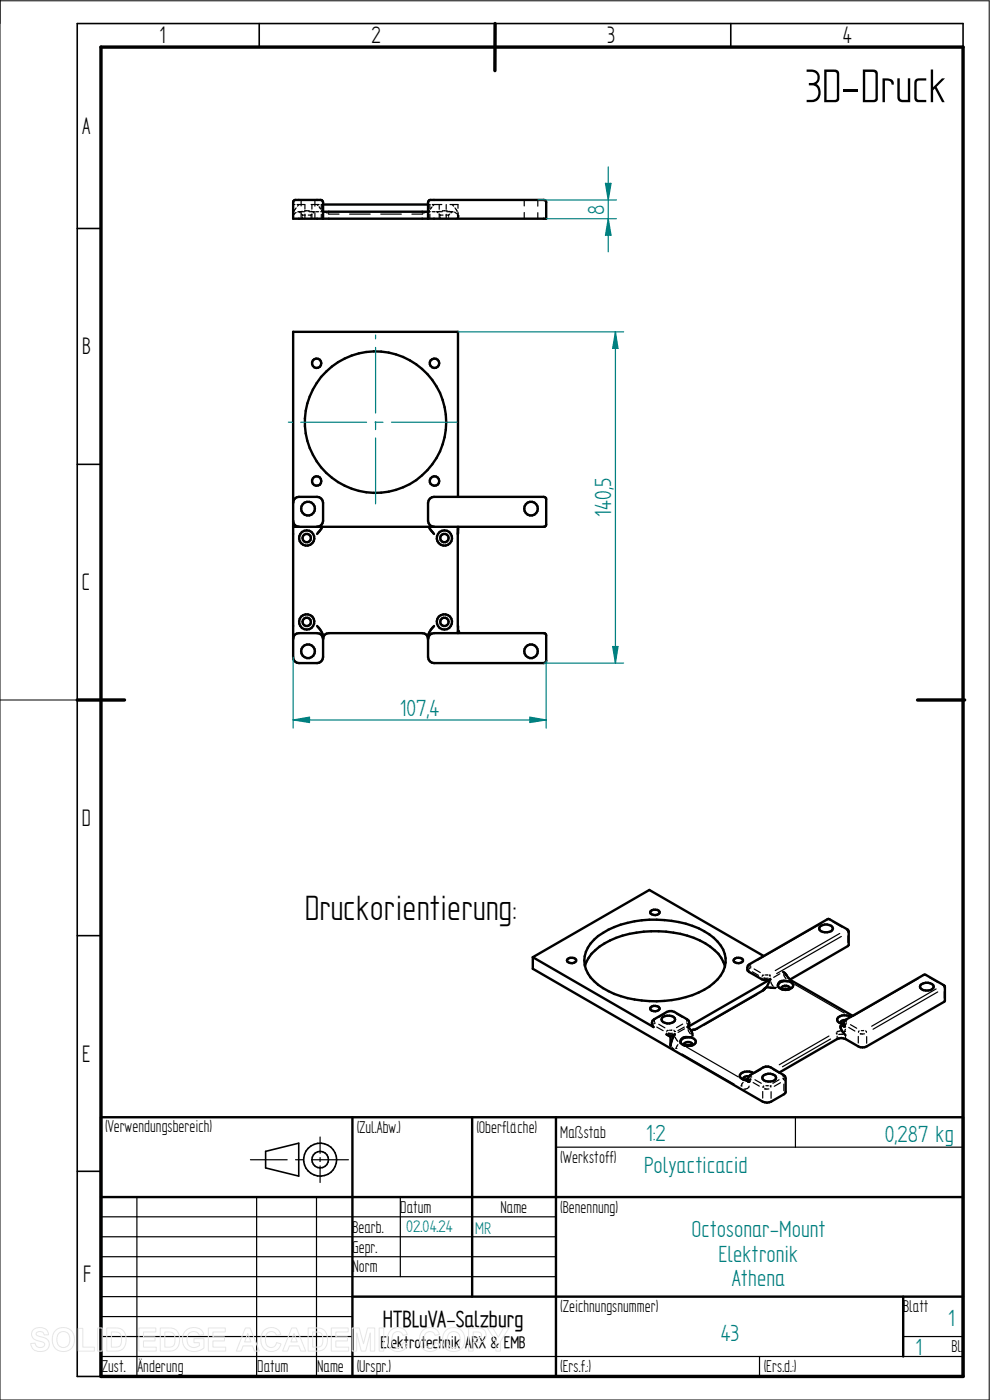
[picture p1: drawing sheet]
<svg xmlns="http://www.w3.org/2000/svg" width="210mm" height="297mm" viewBox="0 0 210 297" stroke-linecap="round" stroke-linejoin="round" font-family="sans-serif">
<path d="M0 0v297h209.8v-296.8h-209.8M0 148.5h16.4" fill="none" stroke="#000" stroke-width=".21"/>
<g fill="none" stroke="#000" stroke-width=".34">
<path d="M55 5v5M105 5v5M155 5v5M204.3 10v-5h-187.9v287h5M16.4 48.5h5M16.4 98.5h5M16.4 148.5h5M16.4 198.5h5M16.4 248.5h5M56.3 244.3l7.1-1.8v7l-7.1-1.7z"/>
<circle cx="67.9" cy="246" r="3.5"/>
<circle cx="67.9" cy="246" r="1.76"/>
</g>
<path d="M21.4 10h182.9v282h-182.9zM105 5v10M16.4 148.5h10M194.6 148.5h10" fill="none" stroke="#000" stroke-width=".72"/>
<g fill="none" stroke="#000" stroke-width=".51">
<path d="M68.5 46.4v-3.5l-.2-.4-5.6-.1-.5 .3v3.7h53.7v-3.5l-.1-.2-.4-.3h-24.1l-.2 .1-.3 .4v3.5M68.5 44.9h22.3M68.5 43.4h22.3M62.2 111.8h53.2l.4-.3 .1-5.6-.1-.2-.4-.3h-23.3a1.3 1.3 0 0 0-1.3 1.3v3.8a1.31 1.31 0 0 0 1.3 1.3M62.2 106.7a1.23 1.23 0 0 1 1.2-1.3h3.9a1.3 1.3 0 0 1 1.2 1.3v3.8a1.31 1.31 0 0 1-1.2 1.3M62.2 110.5a1.23 1.23 0 0 0 1.2 1.3M68.4 111.8l-1.1 1.5M91 111.8l1.1 1.5M97.2 105.4v-35h-35v69a1.23 1.23 0 0 0 1.2 1.3h3.9a1.3 1.3 0 0 0 1.2-1.3v-4.4l-.3-1-.9-1.2M97.2 111.8v1.5M97.2 112.1l-.1 20.7M92.1 132.8l-1 1.2-.3 1v4.4a1.3 1.3 0 0 0 1.3 1.3h23.3l.4-.3 .1-.2v-5.4l-.3-.4-23.5-.1a1.23 1.23 0 0 0-1.3 1.3 1.16 1.16 0 0 0-1.2-1.3h-19.8a1.16 1.16 0 0 0-1.3 1.3 1.23 1.23 0 0 0-1.2-1.3h-3.9a1.16 1.16 0 0 0-1.2 1.3"/>
<path d="M97.2 132.8v1.5M126 199.3a19 19 0 0 1 13.3-4.2 19.4 19.4 0 0 1 12.1 3.9 5.7 5.7 0 0 1 1.5 7.9 14.2 14.2 0 0 1-8.9 5 24.1 24.1 0 0 1-14.9-1.6 8.8 8.8 0 0 1-5.1-5.6 5.9 5.9 0 0 1 2-5.4zM138 193.3a1.38 1.38 0 0 1 1.9 .1v.3a1.2 1.2 0 0 1-2-.2zM173.9 196.7a1.77 1.77 0 0 1 2.8 .3 1.76 1.76 0 0 1-2.6 .5l-.2-.2zM113 203.1v2.4l48.8 28.2a1.97 1.97 0 0 0 1.8 0l3-1.8 .1-3.1-.2-.5-3-1.9-1.1-.1-3.2 1.7-.3 .3-.2 .9M113 203.1l25.6 14.8a1 1 0 0 1 .2-1.7l3.2-1.7 1 .2 2.8 1.5a1.04 1.04 0 0 1 .1 1.7M120.4 203.5a1.32 1.32 0 0 1 1.8 .1 1.05 1.05 0 0 1-.9 .8 1.05 1.05 0 0 1-1-.6zM124.1 205a10.1 10.1 0 0 1 6.6-6 23.9 23.9 0 0 1 18.9 1.2 8 8 0 0 1 4.2 4.8M138 213.7a1.33 1.33 0 0 1 1.9 .2 1.09 1.09 0 0 1-1 .7 1.09 1.09 0 0 1-1-.6zM140.7 215.7a2.13 2.13 0 0 1 2.4 .3l.1 .3a1.63 1.63 0 0 1-2.9 0zM143.1 219.5a1.88 1.88 0 0 1-1.7 0l.8 .5M143.1 219.5l-.6 1.1-.3 1.3v-1.9"/>
<path d="M143.1 219.5l-.9 .5M145.9 217.9a2.25 2.25 0 0 1 1 1.8M147.1 218.5l-.5 .2M155.7 203.5a1.38 1.38 0 0 1 1.9 .1 1.1 1.1 0 0 1-1.9 .4zM162 202.8l-24.2-14-24.8 14.3M162.6 209.4l1.9 .2M162.6 209.4l-.8 .8-14.1 8.1-.6 .2M163.4 207.8a1.97 1.97 0 0 1-1.8 0l-2.7-1.6a.96 .96 0 0 1 .1-1.6l16.7-9.7 4.1 2.3 .2 .5v2.8l-.1 .2-12.3 7.1M163.4 207.8l-17.5 10.1M163.4 207.8l-.8 1.6M165.5 208.2a2.8 2.8 0 0 1 2.6 .5l.2 .3a1.89 1.89 0 0 1-3.2 .3 .96 .96 0 0 1 .4-1.1zM165.8 209.9l-.1-.3a1.05 1.05 0 0 1 1.9 0l-.1 .3"/>
<path d="M166 209.9a1.35 1.35 0 0 1 1.3 0M166.1 206.2l1.7 1.8 13.1 7.5M167 208.2a1.58 1.58 0 0 0-2 .8M178.3 217.6l.2 .8 .9 1.2M178.4 217.1l.5 .2M179 217.1l.1-.5 .4-.3 16.4-9.5h.5l4 2.4v3.1l-.1 .2-16.4 9.5a1.97 1.97 0 0 1-1.8 0l-2.7-1.6a1.97 1.97 0 0 0-1.8 0l-12.3 7.1M179 217l-.4 .2M179 217.1v.4M179.4 216.4a.72 .72 0 0 0-1 .7M180.5 215.7l-.4-.2a2.08 2.08 0 0 0-2.5 .6 .83 .83 0 0 0 .8 1M195.2 209a1.76 1.76 0 0 1 2.9 .3 1.7 1.7 0 0 1-2.9 0zM21.4 237h182.9v55h-182.9z"/>
<path d="M74.8 237v55M100.2 237v38.1M117.9 237v55M144.6 220.4a2.12 2.12 0 0 1 3 .5 1.69 1.69 0 0 1-2.2 1 .98 .98 0 0 1-1-1.3zM145.2 221.8l-.1-.2a1.05 1.05 0 0 1 1.8 0l-.1 .2M146.3 220h-.5a1.45 1.45 0 0 0-1.4 1M146.6 221.8l-.6-.1-.7 .2M157.7 229.1l1 .1M158.7 229l-.8 .1M158.8 228.3a.77 .77 0 0 0-1.1 .8M159.9 227.7a2.28 2.28 0 0 0-2.9 .3 .87 .87 0 0 0 .7 1.1M162.1 228.1a1.81 1.81 0 0 1 2.5 .5 1.72 1.72 0 0 1-2.5 .6 .62 .62 0 0 1-.4-.6 .62 .62 0 0 1 .4-.5z"/>
<path d="M21.4 254h182.9M74.8 275.1h129.5M191.6 275.1v12.7"/>
<circle cx="67.2" cy="77.1" r="1"/>
<circle cx="92.2" cy="77.1" r="1"/>
<circle cx="79.7" cy="89.6" r="15"/>
<circle cx="65.1" cy="114.1" r="1.61"/>
<circle cx="65.1" cy="114.2" r=".89"/>
<circle cx="65.3" cy="107.9" r="1.47"/>
<circle cx="67.2" cy="102" r="1"/>
<circle cx="92.2" cy="102.1" r="1"/>
<circle cx="94.3" cy="114.1" r="1.62"/>
<circle cx="94.3" cy="114.2" r=".89"/>
<circle cx="112.6" cy="107.9" r="1.45"/>
<circle cx="65.1" cy="131.9" r="1.62"/>
<circle cx="65.1" cy="131.9" r=".89"/>
<circle cx="65.3" cy="138.2" r="1.45"/>
<circle cx="94.3" cy="131.9" r=".89"/>
<circle cx="94.3" cy="132" r="1.62"/>
<circle cx="112.6" cy="138.2" r="1.45"/>
</g>
<g fill="none" stroke="#000" stroke-width=".25">
<path d="M62.2 43.4h.4M62.2 45.8v.3M62.2 45.3v.4M62.8 45.1l-.4 .4M62.8 44.1l-.4 .7M63 43.4h1.6M63.4 44.9h.1M63.4 44.9l-.2 .1M63.4 43.4l-.3 .3M63.5 44.9l.2 .2M63.6 44.9h1M63.9 42.4v1.3"/>
<path d="M63.9 45.1v1.3M63.9 45.4l.3 .2M64.1 44.8l-.4 .1M64.2 45.6h.6M64.2 45.6v.2M64.2 46.1v.3M64.6 44.7h.1M64.6 44.7h.8M64.7 43.4v1M64.7 45.4v1M65.4 45.6h.6M65.4 44.7h.1"/>
<path d="M65.6 44.9h1.1l-.2 .3M66 44.8l.4 .1M66 45.6v.3M66 46.2v.2M66 45.6l.2-.2v1M66 43.4h1.7M66.2 43.4v1M66.8 42.4v1.3M66.8 45.1v1.3M67 44.9h.6M67.3 43.4l.1 .2M67.7 43.9l.3 .4"/>
<path d="M68 44.9h.7M68.2 45.5v.9M68.2 44.6l.2 .3M68.5 44.9h.1M68.5 45h.1M68.5 45v.1M68.5 43.4h-.3v1M69 45l.3 .2M69.6 45.3l.2 .1h2.1M74.2 45.4h4.3M80.8 45.4h4.3M89.7 45.3l-.1 .1h-2.2"/>
<path d="M90.3 45l-.3 .2M90.8 43.4h.4M90.8 45h.1M90.8 45v.1M90.9 44.9h.1M91.1 44.7l-.1 .2M91.2 43.4v1M91.2 45.4v1M91.3 44.9l-.7 .1M91.7 43.9l-.4 .5M91.7 44.9h.6M91.7 43.4h2"/>
<path d="M92.1 43.4l-.2 .2M93.1 45.4l.3 .2M93.2 43.4v1M93.2 45.5v.9M93.3 44.8l-.4 .1M93.4 45.6h.6M93.4 45.6v.2M93.4 46.1v.3M93.8 44.9h-1.2l.3 .2M93.8 44.7h.9M94.6 45.6h.6M94.7 43.4v1"/>
<path d="M94.7 45.5v.9M94.7 44.7h.1M94.8 44.9h.8M95.2 45.6v.3M95.2 46.2v.2M95.2 44.8l.4 .1M95.4 45.4l-.2 .2M95.5 43.4h1.7v.8M95.6 44.9h.1M95.8 44.9l.3 .1M95.9 44.9l-.2 .3M95.9 43.4l.3 .3"/>
<path d="M96.4 45l.5 .3M96.5 44.1l.5 .7M96.7 46.4h.1M96.7 46.4h-.1M97 45.6l.1 .2M97.1 46.1h.1M97.1 45.3l.1 .1M97.1 46.1l-.2 .3M97.1 46.1l-.2 .2M97.2 45.9h.1M97.2 45.8h.1M97.2 45v.7"/>
<path d="M97.2 45.9v.2M97.2 46.3v.1M111.2 42.4v1.3M111.2 45.1v1.3M114.1 42.4v1.3M114.1 45.1v1.3M174.3 195.9l-13.6 7.9M175.5 195h.5M176.7 195.6l1.9 1.1M178.1 198l-13.6 7.9M178.5 198.7l-13.7 7.8M179.7 197.4h.1"/>
<path d="M179.7 197.4l.1 .2M179.8 197.2h-.3M179.9 198.5v1.4M180 197.7l-.1 .1M138.3 217.1l.2 .2M138.6 217.6v.2M138.8 216.2h.2M138.8 217h.1M138.8 216.4l.1 .3M138.8 217l-.1 .3M139.3 217.9l1.4 .8M139.7 217.3l1.4 .8"/>
<path d="M141 215.1l-1.3 .8M141.4 219.2v.1M141.5 214.7h.2M141.6 218.6h.1M141.6 218.6l-.2 .2M141.8 219.2h.1M141.8 219.2h.9M142 214.6h.5M142.5 218.5l-.5 .1M142.8 214.7h.2M143 218.6l.1 .2M143.1 218.8h.1"/>
<path d="M143.1 219.2v.2M143.5 215.1l1.3 .8M144.8 217.3l-1.3 .7M145.2 217.9l-1.4 .8M145.2 218.3l-1.4 .7M145.5 216.2h.3M145.7 217l.1 .3M145.7 216.5h.1M145.7 216.5v.2M145.8 217.3h.1M145.9 217.6v.2M146 218.4l.5 .9"/>
<path d="M146.2 217.2l-.2 .2M146.7 219.8l-.2 .2M147.7 218.4l-.6 .2M147.7 218.3h.3M158.6 205.4l.1 .3M158.9 205.9v.2M159 204.6h.3M159.1 205h.1M159.1 205.3h.1M159.1 204.7v.3M159.1 205.3l-.1 .3M159.6 206.2l1.3 .7"/>
<path d="M160 205.6l1.3 .7M160.6 211l-11.2 6.5M161.6 207.5v.1M161.8 210.2h.2M161.8 206.9h.1M161.8 206.9l-.1 .2M162.1 207.5h.1M162.1 207.5h.8M162.3 206.8h.4M162.4 209.8l-.2 .3M162.7 206.8h.1M163.2 206.9h.1"/>
<path d="M163.2 206.9l.2 .2M163.4 207.5v.1M163.5 208.3l.5 1M164.9 209.4l-.3 .1M165.4 206.6l-1.3 .7M166.2 206.7l.6 .9M167.2 208l-.2 .2M167.4 207.9h.2M168.6 208.8l10.5 6.1M175.9 219.8l-10.6 6.1M177.4 219.2h.1M177.4 219.2l.1 .2"/>
<path d="M177.6 218.9h.1M177.6 219.8v.4M178 219.5h.1M178 219.5h.9M178.3 218.7l-.7 .1M178.5 217.7h.3M178.7 217.3l-.2 .2M179 217.2l.2 .3M179.1 217.7l.1 .2M179.2 218.8h.1M179.3 218.4l-.1 .4M179.4 217.7v.2"/>
<path d="M179.4 219.9v.3M179.5 216.3l.2 .1M179.5 216.5l.1 .3M179.5 217.1l-.1 .3M180 218l1.4 .7M180.4 217.4l1.3 .7M182.1 219.9v1.4M182.2 218.7l-.1 .3M182.5 219.3h.1M182.5 219.3h.9M183.2 218.6l-.5 .1M183.6 218.7l.2 .3"/>
<path d="M183.9 219.9v1.4M194.8 207.6l-13.7 8M195.9 206.8h.5M197.1 207.4l1.9 1M198.6 209.8l-13.7 7.9M198.9 210.4l-13.7 8M200.2 209.2h.1M200.2 209.2l.1 .2M200.2 209h-.2M200.3 210.4v1.4M200.4 209.4l-.1 .2M142.5 222.1l.5 .5"/>
<path d="M143.3 220l.5 .9M143.4 222.4h.1M143.8 221.6l-.4 .8M144.4 221.2l-.2 .1M144.7 223.6l11 6.4M145.6 222.1l11 6.4M157.2 230.4h.1M157.6 229.6l-.4 .8M158.2 229.2l-.2 .1M158.2 229.4h.3M158.8 229.4l.2 .2M158.8 228.9l.1 .3"/>
<path d="M158.9 230.4a.93 .93 0 0 1-1.1 .7M159.1 229.4v.2M159.1 229.1h.1M159.2 228h.2M159.3 228.5h.1M159.3 228.2v.3M159.3 228.8l-.2 .3M159.8 229.7l1.3 .7M160.1 229.1l1.4 .7M161.5 226.9l-1.4 .8M161.8 231.6v1.4M161.8 230.6h.1"/>
<path d="M161.9 226.4l.3 .1M162 230.4l-.2 .2M162.2 231h.1M162.2 231h.9M162.5 230.3h.5M162.9 226.4h-.5M163.4 230.4h.1M163.4 230.4l.1 .2M163.5 226.4l-.3 .1M163.6 231.6v1.4M163.9 226.9l1.3 .7M165.3 229.1l-1.3 .7"/>
<path d="M165.6 229.7l-1.3 .8M165.9 228h.3M166.1 228.2l.1 .3M166.1 228.8h.1M166.1 228.8l.1 .3M166.3 230v1.4M166.6 229l-.2 .2M168.7 237v6.4M176.2 220.4l-10.2 5.9M21.4 258.1h96.5M29 254v38M53.1 246h7.8"/>
<path d="M54.4 254v38M62.7 246h1.7M66.2 246h7.7M67.1 254v38M67.9 241.2v3.5M67.9 245.6v.8M67.9 247.4v3.5M84.9 254v16.8M117.9 243.4h86.4M21.4 270.8h96.5M21.4 266.6h96.5M21.4 262.4h96.5"/>
<path d="M21.4 275.1h53.4M21.4 279.3h53.4M21.4 287.8h182.9M21.4 283.5h53.4M161.1 287.8v4.2M191.6 283.5h12.7"/>
</g>
<g fill="#000">
<circle cx="97.2" cy="133.9" r=".25"/>
<circle cx="147.1" cy="218.5" r=".25"/>
<circle cx="178.9" cy="217.3" r=".25"/>
<circle cx="178.9" cy="217.7" r=".25"/>
<circle cx="179" cy="217.5" r=".25"/>
<circle cx="179" cy="217.6" r=".25"/>
<circle cx="179" cy="217.7" r=".25"/>
<circle cx="158.7" cy="229.4" r=".25"/>
<circle cx="158.7" cy="229.2" r=".25"/>
<circle cx="158.7" cy="229.3" r=".25"/>
</g>
<path d="M114.1 42.4h16.7M115.9 46.4h14.9M129 46.4l.6 3.5h-1.2z" fill="none" stroke="#008080" stroke-width=".25"/>
<path d="M129 46.4l.6 3.5h-1.2z" fill="#008080"/>
<path d="M128.4 38.9h1.2l-.6 3.5z" fill="none" stroke="#008080" stroke-width=".25"/>
<path d="M128.4 38.9h1.2l-.6 3.5z" fill="#008080"/>
<path d="M129 35.4v18M62.2 139.4v15.1M62.2 152.7l3.5-.6v1.2zM115.9 140.2v14.3" fill="none" stroke="#008080" stroke-width=".25"/>
<path d="M62.2 152.7l3.5-.6v1.2z" fill="#008080"/>
<path d="M112.4 152.1l3.5 .6-3.5 .6z" fill="none" stroke="#008080" stroke-width=".25"/>
<path d="M112.4 152.1l3.5 .6-3.5 .6z" fill="#008080"/>
<path d="M97.2 70.4h35.1M130 137.2h1.1l-.5 3.5zM62.2 152.7h53.7M115.4 140.7h16.9" fill="none" stroke="#008080" stroke-width=".25"/>
<path d="M130 137.2h1.1l-.5 3.5z" fill="#008080"/>
<path d="M130.6 70.4l.5 3.5h-1.1z" fill="none" stroke="#008080" stroke-width=".25"/>
<path d="M130.6 70.4l.5 3.5h-1.1z" fill="#008080"/>
<path d="M79.7 71.1v.8M79.7 73.7v13.9M130.6 70.4v70.3M61.2 89.6h.8M63.8 89.6h14M79.5 89.6h1.7M79.7 89.5v1.6M79.7 92.9v14M83.1 89.6h13.9" fill="none" stroke="#008080" stroke-width=".25"/>
<g fill="none" stroke="#e6e6e6" stroke-width=".21">
<path d="M7.1 282.1a2.02 2.02 0 0 1 3.1 .7l.1 .4h-.9a.9 .9 0 0 0-.8-.7 .9 .9 0 0 0-.9 .5l.1 .3 .5 .2a2.15 2.15 0 0 1 2.1 1.4 1.72 1.72 0 0 1-2.3 1.8l-.7-.2-.7-.7-.2-.8 1-.1a1.06 1.06 0 0 0 .9 1 1.06 1.06 0 0 0 1.1-.7 1.66 1.66 0 0 0-1.6-.8 1.37 1.37 0 0 1-.8-2.3zM11.8 282.3a2.46 2.46 0 0 1 3.1-.2 2.46 2.46 0 0 1 .8 3 2.4 2.4 0 0 1-3.1 1.5 2.4 2.4 0 0 1-1.5-3.1l.2-.5zM12.4 282.9a1.39 1.39 0 0 1 1.7-.3 1.39 1.39 0 0 1 .7 1.6 1.41 1.41 0 0 1-1.4 1.7 1.41 1.41 0 0 1-1.3-1.7l.1-.8zM16.6 281.8h1v4h2.4v.8h-3.4zM20.7 281.7h1v4.9h-1zM22.6 281.7h1.9a2.2 2.2 0 0 1 2.2 2.8 2.02 2.02 0 0 1-2.2 2.1h-1.9zM23.6 282.6a1.8 1.8 0 0 1 2 .5 2.09 2.09 0 0 1-.4 2.6l-1.6 .1zM29.5 281.7h3.6v.9h-2.7v1h2.5v.9h-2.5v1.3h2.7v.8h-3.6zM34 281.7h1.8a2.2 2.2 0 0 1 2.3 2.8 2.02 2.02 0 0 1-2.2 2.1h-1.9zM35 282.6a1.8 1.8 0 0 1 1.9 .5 2.09 2.09 0 0 1-.4 2.6l-1.5 .1zM39.4 282.3a2.33 2.33 0 0 1 3.8 .8l-1 .2a1.37 1.37 0 0 0-1.6-.7 1.37 1.37 0 0 0-.9 1.5 1.56 1.56 0 0 0 .8 1.6 1.56 1.56 0 0 0 1.8-.2v-.6h-1.2v-.9h2.2v2a2.65 2.65 0 0 1-3.1 .5 2.65 2.65 0 0 1-1.5-2.7l.3-1zM44.2 281.7h3.6v.9h-2.6v1h2.4v.9h-2.4v1.3h2.7v.8h-3.7z"/>
<path d="M52 281.7h1.1l1.9 4.9h-1l-.4-1.1h-2l-.4 1.1h-1.1zM52.6 282.9l.6 1.8h-1.3zM56 282.3a2.12 2.12 0 0 1 3.6 .8l-1 .2a1.24 1.24 0 0 0-1.6-.7 1.24 1.24 0 0 0-.7 1.6 1.28 1.28 0 0 0 .4 1.4 1.28 1.28 0 0 0 1.6 0l.4-.8 .9 .3a2.19 2.19 0 0 1-2.5 1.6 2.19 2.19 0 0 1-1.8-2.5l.1-.9zM61.9 281.7h1l2 4.9h-1.1l-.4-1.1h-2l-.4 1.1h-1.1zM62.4 282.9l.7 1.8h-1.4zM65.4 281.7h1.8a2.2 2.2 0 0 1 2.3 2.8 2.02 2.02 0 0 1-2.3 2.1h-1.8zM66.3 282.6a1.8 1.8 0 0 1 2 .5 2.09 2.09 0 0 1-.4 2.6l-1.6 .1zM70.3 281.7h3.6v.9h-2.7v1h2.5v.9h-2.5v1.3h2.8v.8h-3.7zM74.7 281.7h1.5l.9 3.4 .9-3.4h1.5v4.9h-.9l-.1-3.8-.9 3.8h-1l-.9-3.8-.1 3.8h-.9zM80.4 281.7h1v4.9h-1zM82.8 282.3a2.12 2.12 0 0 1 3.6 .8l-.9 .2a1.24 1.24 0 0 0-1.6-.7 1.24 1.24 0 0 0-.8 1.6 1.28 1.28 0 0 0 .5 1.4 1.28 1.28 0 0 0 1.5 0l.4-.8 .9 .3a2.19 2.19 0 0 1-2.5 1.6 2.19 2.19 0 0 1-1.7-2.5l.1-.9zM89.6 282.3a2.12 2.12 0 0 1 3.6 .8l-.9 .2a1.24 1.24 0 0 0-1.6-.7 1.24 1.24 0 0 0-.7 1.6 1.28 1.28 0 0 0 .4 1.4 1.28 1.28 0 0 0 1.5 0l.4-.8 1 .3a2.19 2.19 0 0 1-2.6 1.6 2.19 2.19 0 0 1-1.7-2.5l.1-.9z"/>
<path d="M94.6 282.3a2.46 2.46 0 0 1 3.1-.2 2.46 2.46 0 0 1 .8 3 2.4 2.4 0 0 1-3.1 1.5 2.4 2.4 0 0 1-1.4-3.1l.1-.5zM95.2 282.9a1.39 1.39 0 0 1 1.7-.3 1.39 1.39 0 0 1 .7 1.6 1.41 1.41 0 0 1-1.3 1.7 1.41 1.41 0 0 1-1.4-1.7l.1-.8zM99.4 281.7h1.6a1.61 1.61 0 0 1 2.1 1.5 1.62 1.62 0 0 1-2.1 1.6h-.6v1.8h-1zM100.4 282.6a1.62 1.62 0 0 1 1.7 .3 .7 .7 0 0 1-.1 .8 .7 .7 0 0 1-.7 .2h-.9zM103.4 281.7h1.1l1.2 2 1.1-2h1.2l-1.8 2.9v2h-1v-2z"/>
</g>
<text font-size="11.3" x="170.7" y="21.7">3D-Druck</text>
<text font-size="8.4" x="64.6" y="195.2">Druckorientierung:</text>
<g font-size="5.7">
<text x="33.8" y="9.2">1</text>
<text x="78.8" y="9.2">2</text>
<text x="128.8" y="9.2">3</text>
<text x="178.8" y="9.2">4</text>
<text x="17.4" y="28.4">A</text>
<text x="17.4" y="75.2">B</text>
<text x="17.4" y="125.2">C</text>
<text x="17.4" y="175.2">D</text>
<text x="17.4" y="225.2">E</text>
<text x="17.6" y="271.9">F</text>
</g>
<g font-size="5.6" fill="#008080">
<text x="128.1" y="45.5" transform="rotate(-90 128.1 45.5)">8</text>
<text x="129.7" y="109.6" transform="rotate(-90 129.7 109.6)">140,5</text>
<text x="84.8" y="151.8">107,4</text>
<text x="137.1" y="242">1:2</text>
<text x="187.7" y="242.2">0,287 kg</text>
<text x="136.7" y="248.8">Polyacticacid</text>
<text x="146.7" y="262.4">Octosonar-Mount</text>
<text x="152.4" y="267.6">Elektronik</text>
<text x="155.3" y="272.9">Athena</text>
<text x="201.2" y="281.3">1</text>
<text x="152.9" y="284.6">43</text>
<text x="194.2" y="287.4">1</text>
</g>
<text font-size="5.5" x="81.2" y="281.5">HTBLuVA-Salzburg</text>
<g font-size="4.1">
<text x="22.3" y="240.2">(Verwendungsbereich)</text>
<text x="75.7" y="240.4">(Zul.Abw.)</text>
<text x="101.1" y="240.4">(Oberfläche)</text>
<text x="118.8" y="241.4">Maßstab</text>
<text x="118.8" y="246.7">(Werkstoff)</text>
<text x="84.9" y="257.3">Datum</text>
<text x="106.2" y="257.3">Name</text>
<text x="118.8" y="257.3">(Benennung)</text>
<text x="74.8" y="261.5">Bearb.</text>
<text x="74.8" y="265.7">Gepr.</text>
<text x="74.8" y="270">Norm</text>
<text x="118.8" y="278.4">(Zeichnungsnummer)</text>
<text x="191.6" y="278.4">Blatt</text>
<text x="201.8" y="286.9">Bl.</text>
<text x="21.6" y="291.1">Zust.</text>
<text x="29.2" y="291.1">Änderung</text>
<text x="54.6" y="291.1">Datum</text>
<text x="67.3" y="291.1">Name</text>
<text x="75.7" y="291.1">(Urspr.)</text>
<text x="118.8" y="291.1">(Ers.f.:)</text>
<text x="162" y="291.1">(Ers.d.:)</text>
</g>
<g font-size="4" fill="#008080">
<text x="86.2" y="261.5">02.04.24</text>
<text x="100.8" y="261.7">MR</text>
</g>
<text font-size="4" x="80.7" y="286">Elektrotechnik ARX &amp; EMB</text>
</svg>
